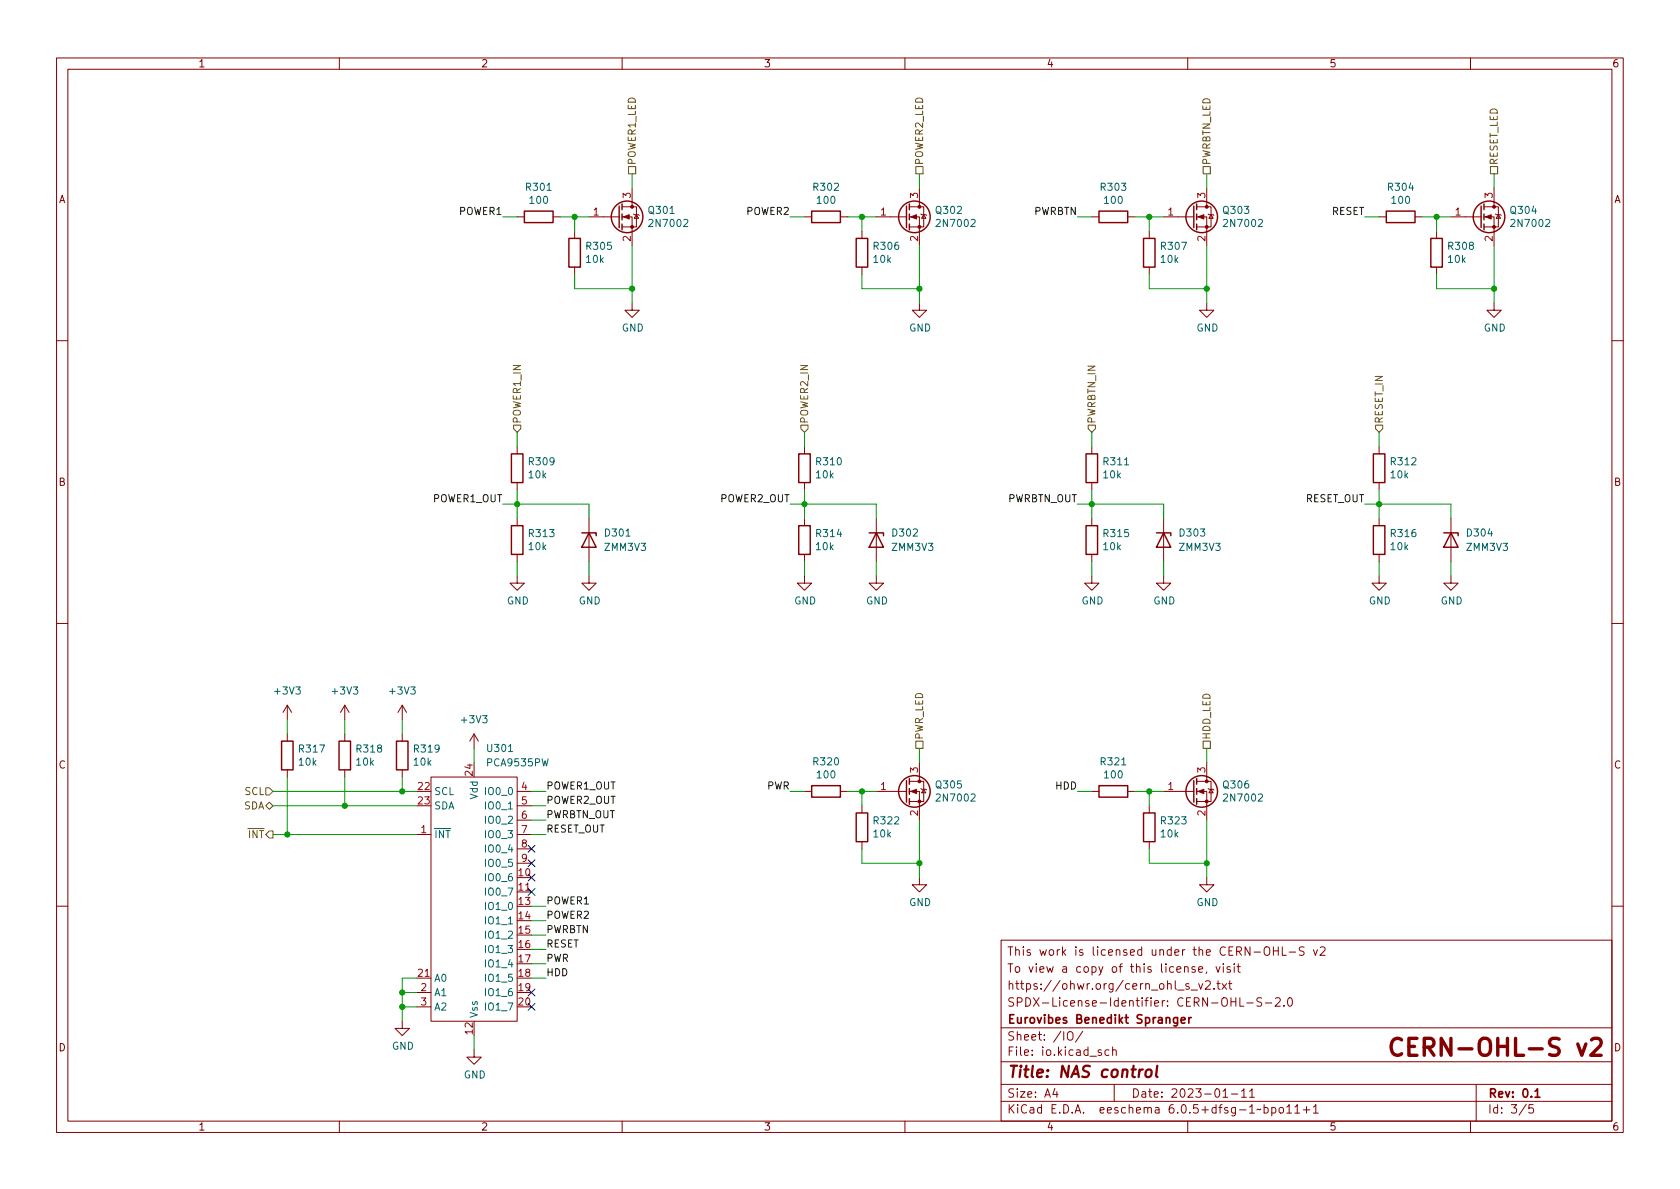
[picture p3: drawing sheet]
<svg xmlns="http://www.w3.org/2000/svg" width="297mm" height="210mm" viewBox="0 0 297 210" stroke-linecap="round" stroke-linejoin="round" font-family="sans-serif">
<g fill="none" stroke="#840000" stroke-width=".18">
<path d="M10 10.2h277v190.1h-277zM12 12.2h273v186.1h-273zM60 10.2v2M110 10.2v2M160 10.2v2M210 10.2v2M260 10.2v2M91.4 38.3h1.3M97.8 38.3h1.3M104.1 38.3h5.4M110 38.3h1.8v5.1M110 36.6h2.5v3.5h-2.5"/>
<path d="M111.8 33.3v3.3M112 37.8l.1 .2h.8l.1 .1M112.5 38l.4 .6h-.8zM142.2 38.3h1.3M148.6 38.3h1.3M154.9 38.3h5.4M160.8 38.3h1.8v5.1M160.8 36.6h2.5v3.5h-2.5M162.6 33.3v3.3M162.8 37.8l.1 .2h.8l.1 .1M163.3 38l.4 .6h-.8zM193 38.3h1.3"/>
<path d="M199.4 38.3h1.3M205.7 38.3h5.4M211.6 38.3h1.8v5.1M211.6 36.6h2.5v3.5h-2.5M213.4 33.3v3.3M213.6 37.8l.1 .2h.8l.1 .1M214.1 38l.4 .6h-.8zM243.8 38.3h1.3M250.2 38.3h1.3M256.5 38.3h5.4M262.4 38.3h1.8v5.1M262.4 36.6h2.5v3.5h-2.5"/>
<path d="M264.2 33.3v3.3M264.4 37.8l.1 .2h.8l.1 .1M264.9 38l.4 .6h-.8zM101.6 40.9v1.3M101.6 47.2v1.3M111.8 53.6v1.3h1.2l-1.2 1.2-1.3-1.2h1.3M152.4 40.9v1.3M152.4 47.2v1.3M162.6 53.6v1.3h1.2l-1.2 1.2-1.3-1.2h1.3M203.2 40.9v1.3M203.2 47.2v1.3M213.4 53.6v1.3h1.2l-1.2 1.2-1.3-1.2h1.3"/>
<path d="M254 40.9v1.3M254 47.2v1.3M264.2 53.6v1.3h1.2l-1.2 1.2-1.3-1.2h1.3M10 60.2h2M91.4 79v1.3M142.2 79v1.3M193 79v1.3M243.8 79v1.3M285 60.2h2M91.4 85.3v1.3M91.4 91.7v1.3M91.4 98v1.3"/>
<path d="M104.1 91.7v7.6M142.2 85.3v1.3M142.2 91.7v1.3M142.2 98v1.3M154.9 91.7v7.6M193 85.3v1.3M193 91.7v1.3M193 98v1.3M205.7 91.7v7.6M243.8 85.3v1.3M243.8 91.7v1.3M243.8 98v1.3"/>
<path d="M256.5 91.7v7.6M10 110.2h2M91.4 101.8v1.3h1.3l-1.3 1.3-1.2-1.3h1.2M104.1 101.8v1.3h1.3l-1.3 1.3-1.2-1.3h1.2M142.2 101.8v1.3h1.3l-1.3 1.3-1.2-1.3h1.2M154.9 101.8v1.3h1.3l-1.3 1.3-1.2-1.3h1.2M193 101.8v1.3h1.3l-1.3 1.3-1.2-1.3h1.2M205.7 101.8v1.3h1.3l-1.3 1.3-1.2-1.3h1.2M243.8 101.8v1.3h1.3l-1.3 1.3-1.2-1.3h1.2M256.5 101.8v1.3h1.3l-1.3 1.3-1.2-1.3h1.2M285 110.2h2M50.8 124.7l-.8 1.3"/>
<path d="M50.8 124.7v2.5M50.8 129.8v1.3M50.8 136.1v1.3M50.8 124.7l.8 1.3M61 124.7l-.8 1.3M61 124.7v2.5M61 129.8v1.3M61 136.1v1.3M61 124.7l.7 1.3M71.1 124.7l-.7 1.3M71.1 124.7v2.5M71.1 129.8v1.3"/>
<path d="M71.1 136.1v1.3M71.1 124.7l.8 1.3M76.2 137.4h15.2v43.2h-15.2zM83.8 129.8l-.7 1.3M83.8 129.8v2.5M83.8 129.8l.8 1.3M91.4 139.9h2.6M142.2 139.9h1.3M148.6 139.9h1.3M154.9 139.9h5.4M160.8 139.9h1.8v5.1M160.8 138.2h2.5v3.5h-2.5"/>
<path d="M162.6 134.9v3.3M162.8 139.4l.1 .2h.8l.1 .1M163.3 139.6l.4 .6h-.8zM193 139.9h1.3M199.4 139.9h1.3M205.7 139.9h5.4M211.6 139.9h1.8v5.1M211.6 138.2h2.5v3.5h-2.5M213.4 134.9v3.3M213.6 139.4l.1 .2h.8l.1 .1M214.1 139.6l.4 .6h-.8zM73.7 147.6h2.5"/>
<path d="M91.4 147.6h2.6M91.4 157.7h2.6M91.4 142.5h2.6M91.4 145h2.6M91.4 150.1h2.6M91.4 152.6h2.6M152.4 142.5v1.3M152.4 148.8v1.3M162.6 155.2v1.3h1.2l-1.2 1.2-1.3-1.2h1.3M203.2 142.5v1.3M203.2 148.8v1.3M213.4 155.2v1.3h1.2l-1.2 1.2-1.3-1.2h1.3"/>
<path d="M10 160.2h2M73.7 175.5h2.5M73.7 173h2.5M73.7 178h2.5M177 166.3h108v32h-108zM210.2 174l-.3-.1-.3 .2 .1 .3 .5 .1v.4h-.6M210.6 175.1h1.1M211.3 171l-.4-.1-.2 .2 .1 .3 .5 .1v.4h-.6M211.9 173.9l.4 1 .3-1M211.9 171.4l.7-.1v-.3l-.5-.1-.2 .2 .1 .8h.6M213.1 173.6l.6-.2 .2 .2 .1 .3-.9 1h.9M213.4 171.9l-.2 .2"/>
<path d="M214.6 174.8v.1M215 170.9l.4 1 .3-1M215.1 173.9h.6M215.4 173.4v1.3l.3 .2M216.1 173.9l.8 1M216.3 170.4v.2M216.3 170.9v1M216.9 173.9l-.8 1M217.2 173.9h.6M217.4 173.4v1.3l.4 .2M217.5 171l-.4-.1-.2 .2 .1 .3 .5 .1v.4h-.6M218.2 170.4v.2"/>
<path d="M218.2 170.9v1M218.7 170.9h.6M218.9 170.4v1.3l.4 .2M219.2 176.4v1.5h.7M220.4 177.4h1.2M223.1 176.5l-.6-.1-.2 .2v.4l.6 .3 .2 .3-.3 .3h-.6M223.6 167.6a.5 .5 0 0 1 .6-.2 .5 .5 0 0 1 .3 .5v.5a.5 .5 0 0 1-.5 .6 .5 .5 0 0 1-.5-.6zM223.7 177.4h1.2M225.1 167.4v1.5M225.1 168.1h.9M225.5 176.6l.6-.2 .2 .2 .1 .3-1 1h1M226 167.4v1.5"/>
<path d="M226.7 167.4v1.5h.7M227 177.8v.1M227.8 176.6l.2-.2a.81 .81 0 0 1 .6 .7 .81 .81 0 0 1-.3 .8h-.2a.81 .81 0 0 1-.3-1.3zM227.9 168.4h1.2M230.6 167.5l-.6-.1-.2 .2v.4l.6 .3 .2 .3-.3 .3h-.6M232.2 167.9l.4 1 .3-1M233.4 167.6l.6-.2 .2 .2 .1 .3-.9 1h.9M285 160.2h2M60 198.3v2M71.1 180.6v1.3h1.3l-1.3 1.2-1.3-1.2h1.3M83.8 185.7v1.2h1.3l-1.3 1.3-1.3-1.3h1.3M110 198.3v2"/>
<path d="M160 198.3v2M177 194.8h108M177 191.8h108M177 187.8h108M177 181.8h108M186.5 192.5l-.4 1h1M186.9 193v1M188.8 182.6a.5 .5 0 0 1 .6-.2 .5 .5 0 0 1 .3 .5v.5a.5 .5 0 0 1-.5 .6 .5 .5 0 0 1-.5-.6zM191.4 182.4l-1.3 1.9M194.7 185.7l-.3-.1-.3 .2 .1 .3 .5 .1v.4h-.6M196.1 185.7l-.5-.1-.2 .3v.4l.1 .3h.6M196.7 185.8l.2-.2 .4 .1 .1 .9"/>
<path d="M196.7 185.1v1.5M197 191.8v3M210 198.3v2M216.2 193l.4-.5v1.5M216.2 194h.9M217.7 193.5h1.2M219.5 193l.4-.5v1.5M219.5 194h.9M220.9 193l.5-.5v1.5M220.9 194h.9M223.5 195.9l.4-.1 .3 .3v.4l-.1 .3h-.6M223.5 195.3v1.5"/>
<path d="M224.9 195.9l.4-.1 .3 .3v.4l-.2 .3h-.5M224.9 195.8v1.5M226.3 195.9l.3-.1 .3 .3v.4l-.3 .3h-.3l-.2-.3v-.4zM227.5 195.8l.4-.5v1.5M227.5 196.8h.9M228.9 195.8l.5-.5v1.5M228.9 196.8h.9M230.4 196.3h1.2M231 195.7v1.1M232.2 195.8l.4-.5v1.5M232.2 196.8h.9M260 198.3v2"/>
<path d="M261 191.8v6.5M269.9 195.3l-1.3 1.9M271.1 195.3h-.7l-.1 .7 .2-.1 .5 .1 .2 .2-.1 .5-.2 .1-.6-.1"/>
</g>
<path d="M208.2 179.9v1.2l-.3 .3h-.3M210.2 179.9v1M210.6 179.9l-.3 .1-.1 .2M208.2 180l-.4-.1-.3 .3v.4l.1 .3h.6M208.8 180.4l.8-.1-.1-.3-.4-.1-.3 .2 .1 .8h.6M271.4 193l.4-.5v1.5M271.4 194h.9" fill="none" stroke="#840000" stroke-width=".3"/>
<path d="M202.7 189.3a.52 .52 0 0 1 .5-.2 .52 .52 0 0 1 .4 .4v.6a.55 .55 0 0 1-.6 .4 .55 .55 0 0 1-.5-.4zM204.6 188.5l-.2 1.7 .3 .3" fill="none" stroke="#840000" stroke-width=".4"/>
<path d="M279 184.6l.7 2 .7-2M281.4 183.9l.4-.3h.7a.81 .81 0 0 1 .5 1.3l-1.8 1.7h1.9" fill="none" stroke="#840000" stroke-width=".6"/>
<g fill="none" stroke="#840000" stroke-width=".25">
<path d="M92.7 37.3h5.1v2.1h-5.1zM109.5 36.4v3.9M110 36.1v1M110 37.8v1.1M110 39.6v1M143.5 37.3h5.1v2.1h-5.1zM160.3 36.4v3.9M160.8 36.1v1M160.8 37.8v1.1M160.8 39.6v1M194.3 37.3h5.1v2.1h-5.1zM211.1 36.4v3.9"/>
<path d="M211.6 36.1v1M211.6 37.8v1.1M211.6 39.6v1M245.1 37.3h5.1v2.1h-5.1zM261.9 36.4v3.9M262.4 36.1v1M262.4 37.8v1.1M262.4 39.6v1M100.6 42.2h2v5h-2zM151.4 42.2h2v5h-2zM202.2 42.2h2v5h-2zM253 42.2h2v5h-2z"/>
<path d="M90.4 93h2.1v5h-2.1zM90.4 80.3h2.1v5h-2.1zM102.9 94.2h2.5v.5M104.1 94.2l1.3 2.6h-2.5zM141.2 93h2.1v5h-2.1zM141.2 80.3h2.1v5h-2.1zM153.7 94.2h2.5v.5M154.9 94.2l1.3 2.6h-2.5zM192 93h2.1v5h-2.1zM192 80.3h2.1v5h-2.1zM204.5 94.2h2.5v.5M205.7 94.2l1.3 2.6h-2.5z"/>
<path d="M242.8 80.3h2.1v5h-2.1zM242.8 93h2.1v5h-2.1zM255.3 94.2h2.5v.5M256.5 94.2l1.3 2.6h-2.5zM49.8 131.1h2v5h-2zM59.9 131.1h2.1v5h-2.1zM70.1 131.1h2v5h-2zM143.5 138.9h5.1v2.1h-5.1zM160.3 138v3.9M160.8 137.7v1M160.8 139.4v1.1M194.3 138.9h5.1v2.1h-5.1z"/>
<path d="M211.1 138v3.9M211.6 137.7v1M211.6 139.4v1.1M151.4 143.8h2v5h-2zM160.8 141.2v1M202.2 143.8h2v5h-2zM211.6 141.2v1"/>
<circle cx="110.9" cy="38.3" r="2.79"/>
<circle cx="161.7" cy="38.3" r="2.79"/>
<circle cx="212.5" cy="38.3" r="2.79"/>
<circle cx="263.3" cy="38.3" r="2.79"/>
<circle cx="161.7" cy="139.9" r="2.79"/>
<circle cx="212.5" cy="139.9" r="2.79"/>
</g>
<g fill="#840000" stroke="#840000" stroke-width=".18">
<path d="M211.8 38.3l1.1-.3v.7z"/>
<path d="M161 139.9l1.1-.3v.7z"/>
<path d="M110.2 38.3l1.1-.3v.7z"/>
<path d="M262.6 38.3l1.1-.3v.7z"/>
<path d="M161 38.3l1.1-.3v.7z"/>
<path d="M211.8 139.9l1.1-.3v.7z"/>
<circle cx="213.4" cy="40.1" r=".25"/>
<circle cx="213.4" cy="36.6" r=".25"/>
<circle cx="162.6" cy="141.7" r=".25"/>
<circle cx="162.6" cy="138.2" r=".25"/>
<circle cx="111.8" cy="40.1" r=".25"/>
<circle cx="111.8" cy="36.6" r=".25"/>
<circle cx="264.2" cy="40.1" r=".25"/>
<circle cx="264.2" cy="36.6" r=".25"/>
<circle cx="162.6" cy="40.1" r=".25"/>
<circle cx="162.6" cy="36.6" r=".25"/>
<circle cx="213.4" cy="141.7" r=".25"/>
<circle cx="213.4" cy="138.2" r=".25"/>
</g>
<g fill="none" stroke="#725600" stroke-width=".18">
<path d="M111.1 29.5h1.3v1.2h-1.3zM161.9 29.5h1.3v1.2h-1.3zM212.7 29.5h1.3v1.2h-1.3zM263.5 29.5h1.3v1.2h-1.3zM90.8 75.2h1.3v.6l-.7 .6-.6-.6zM141.6 75.2h1.3v.6l-.7 .6-.6-.6zM192.4 75.2h1.3v.6l-.7 .6-.6-.6zM243.2 75.2h1.3v.6l-.7 .6-.6-.6zM47 139.3h.6l.7 .6-.7 .7h-.6zM161.9 131.1h1.3v1.2h-1.3zM212.7 131.1h1.3v1.2h-1.3zM47.6 146.9h.7v1.3h-.7l-.6-.6z"/>
<path d="M47.6 141.9l.7 .6-.7 .6-.6-.6z"/>
</g>
<g fill="none" stroke="#009600" stroke-width=".18">
<path d="M88.9 38.3h2.5M99.1 38.3h5M101.6 38.3v2.6M111.8 30.7v2.6M139.7 38.3h2.5M149.9 38.3h5M152.4 38.3v2.6M162.6 30.7v2.6M190.5 38.3h2.5M200.7 38.3h5M203.2 38.3v2.6M213.4 30.7v2.6"/>
<path d="M241.3 38.3h2.5M251.5 38.3h5M254 38.3v2.6M264.2 30.7v2.6M101.6 48.5v2.5h10.2M111.8 43.4v10.2M152.4 48.5v2.5h10.2M162.6 43.4v10.2M203.2 48.5v2.5h10.2M213.4 43.4v10.2M254 48.5v2.5h10.2M264.2 43.4v10.2"/>
<path d="M91.4 76.4v2.6M142.2 76.4v2.6M193 76.4v2.6M243.8 76.4v2.6M88.9 89.1h15.2v2.6M91.4 86.6v5.1M91.4 99.3v2.5M104.1 99.3v2.5M139.7 89.1h15.2v2.6M142.2 86.6v5.1M142.2 99.3v2.5M154.9 99.3v2.5"/>
<path d="M190.5 89.1h15.2v2.6M193 86.6v5.1M193 99.3v2.5M205.7 99.3v2.5M241.3 89.1h15.2v2.6M243.8 86.6v5.1M243.8 99.3v2.5M256.5 99.3v2.5M48.3 139.9h25.4M50.8 127.2v2.6M50.8 137.4v10.2M61 127.2v2.6"/>
<path d="M61 137.4v5.1M71.1 127.2v2.6M71.1 137.4v2.5M83.8 132.3v2.6M94 139.9h2.5M139.7 139.9h2.5M149.9 139.9h5M152.4 139.9v2.6M162.6 132.3v2.6M190.5 139.9h2.5M200.7 139.9h5M203.2 139.9v2.6"/>
<path d="M213.4 132.3v2.6M48.3 147.6h25.4M48.3 142.5h25.4M94 147.6h2.5M94 142.5h2.5M94 145h2.5M152.4 150.1v2.5h10.2M162.6 145v10.2M203.2 150.1v2.5h10.2M213.4 145v10.2M71.1 175.5h2.6M71.1 178h2.6"/>
<path d="M73.7 173h-2.6v7.6M94 162.8h2.5M94 160.3h2.5M94 165.3h2.5M94 173h2.5M94 170.4h2.5M94 167.9h2.5M83.8 183.1v2.6"/>
</g>
<path d="M93.4 154.6l1.2 1.2M93.4 157.1l1.2 1.2M93.4 152l1.2 1.3M93.4 149.5l1.2 1.2M94.6 154.6l-1.2 1.2M94.6 157.1l-1.2 1.2M94.6 152l-1.2 1.3M94.6 149.5l-1.2 1.2M93.4 174.9l1.2 1.2M93.4 177.4l1.2 1.3M94.6 174.9l-1.2 1.2M94.6 177.4l-1.2 1.3" fill="none" stroke="#000084" stroke-width=".18"/>
<g fill="#009600" stroke="#009600" stroke-width=".18">
<circle cx="193" cy="89.1" r=".46"/>
<circle cx="203.2" cy="38.3" r=".46"/>
<circle cx="50.8" cy="147.6" r=".46"/>
<circle cx="71.1" cy="175.5" r=".46"/>
<circle cx="61" cy="142.5" r=".46"/>
<circle cx="71.1" cy="139.9" r=".46"/>
<circle cx="71.1" cy="178" r=".46"/>
<circle cx="152.4" cy="38.3" r=".46"/>
<circle cx="111.8" cy="51" r=".46"/>
<circle cx="162.6" cy="51" r=".46"/>
<circle cx="101.6" cy="38.3" r=".46"/>
<circle cx="213.4" cy="152.6" r=".46"/>
<circle cx="152.4" cy="139.9" r=".46"/>
<circle cx="162.6" cy="152.6" r=".46"/>
<circle cx="203.2" cy="139.9" r=".46"/>
<circle cx="264.2" cy="51" r=".46"/>
<circle cx="213.4" cy="51" r=".46"/>
<circle cx="254" cy="38.3" r=".46"/>
<circle cx="243.8" cy="89.1" r=".46"/>
<circle cx="91.4" cy="89.1" r=".46"/>
<circle cx="142.2" cy="89.1" r=".46"/>
</g>
<text font-size="4.2" fill="#840000" x="245" y="186.8">CERN-OHL-S v2</text>
<text font-size="2.8" fill="#840000" x="178" y="190.6">Title: NAS control</text>
<g font-size="2.1" fill="#840000">
<text x="178" y="172">To view a copy of this license, visit</text>
<text x="178" y="169">This work is licensed under the CERN-OHL-S v2</text>
<text x="178" y="178">SPDX-License-Identifier: CERN-OHL-S-2.0</text>
<text x="178" y="175">https://ohwr.org/cern_ohl_s_v2.txt</text>
<text x="178" y="184">Sheet: /IO/</text>
<text x="178" y="181">Eurovibes Benedikt Spranger</text>
<text x="178" y="186.7">File: io.kicad_sch</text>
<text x="178" y="196.9">KiCad E.D.A. eeschema 6.0.5+dfsg-1~bpo11+1</text>
<text x="178" y="194.1">Size: A4</text>
<text x="200" y="194.1">Date: 2023-01-11</text>
<text x="263" y="194.1">Rev: 0.1</text>
<text x="263" y="196.9">Id: 3/5</text>
</g>
<g font-size="1.8" fill="#840000">
<text x="35" y="11.9">1</text>
<text x="85" y="11.9">2</text>
<text x="135" y="11.9">3</text>
<text x="185" y="11.9">4</text>
<text x="235" y="11.9">5</text>
<text x="285" y="11.9">6</text>
<text x="10.3" y="35.9">A</text>
<text x="285.3" y="35.9">A</text>
<text x="10.3" y="85.9">B</text>
<text x="285.3" y="85.9">B</text>
<text x="10.3" y="135.9">C</text>
<text x="285.3" y="135.9">C</text>
<text x="10.3" y="185.9">D</text>
<text x="285.3" y="185.9">D</text>
<text x="35" y="199.9">1</text>
<text x="85" y="199.9">2</text>
<text x="135" y="199.9">3</text>
<text x="185" y="199.9">4</text>
<text x="235" y="199.9">5</text>
<text x="285" y="199.9">6</text>
</g>
<g font-size="1.8" fill="#725600">
<text x="112.4" y="29.3" transform="rotate(-90 112.4 29.3)">POWER1_LED</text>
<text x="163.2" y="29.3" transform="rotate(-90 163.2 29.3)">POWER2_LED</text>
<text x="214" y="29.3" transform="rotate(-90 214 29.3)">PWRBTN_LED</text>
<text x="264.8" y="29.3" transform="rotate(-90 264.8 29.3)">RESET_LED</text>
<text x="92.1" y="75" transform="rotate(-90 92.1 75)">POWER1_IN</text>
<text x="142.9" y="75" transform="rotate(-90 142.9 75)">POWER2_IN</text>
<text x="193.7" y="75" transform="rotate(-90 193.7 75)">PWRBTN_IN</text>
<text x="244.5" y="75" transform="rotate(-90 244.5 75)">RESET_IN</text>
<text x="163.2" y="130.9" transform="rotate(-90 163.2 130.9)">PWR_LED</text>
<text x="214" y="130.9" transform="rotate(-90 214 130.9)">HDD_LED</text>
<text x="43.1" y="143.1">SDA</text>
<text x="43.3" y="140.6">SCL</text>
<text x="42.6" y="148.2">~{INT}</text>
</g>
<g font-size="1.8" fill="#006464">
<text x="93.1" y="33.7">R301</text>
<text x="143.9" y="33.7">R302</text>
<text x="194.7" y="33.7">R303</text>
<text x="245.5" y="33.7">R304</text>
<text x="93.8" y="36">100</text>
<text x="114.8" y="37.8">Q301</text>
<text x="115.1" y="40.1">2N7002</text>
<text x="144.6" y="36">100</text>
<text x="165.6" y="37.8">Q302</text>
<text x="165.9" y="40.1">2N7002</text>
<text x="195.4" y="36">100</text>
<text x="216.4" y="37.8">Q303</text>
<text x="216.7" y="40.1">2N7002</text>
<text x="246.2" y="36">100</text>
<text x="267.2" y="37.8">Q304</text>
<text x="267.5" y="40.1">2N7002</text>
<text x="103.7" y="46.5">10k</text>
<text x="103.8" y="44.2">R305</text>
<text x="154.5" y="46.5">10k</text>
<text x="154.6" y="44.2">R306</text>
<text x="205.3" y="46.5">10k</text>
<text x="205.4" y="44.2">R307</text>
<text x="256.1" y="46.5">10k</text>
<text x="256.2" y="44.2">R308</text>
<text x="109.9" y="58.6">GND</text>
<text x="160.7" y="58.6">GND</text>
<text x="211.5" y="58.6">GND</text>
<text x="262.3" y="58.6">GND</text>
<text x="93.6" y="82.3">R309</text>
<text x="144.4" y="82.3">R310</text>
<text x="195.2" y="82.3">R311</text>
<text x="246" y="82.3">R312</text>
<text x="93.5" y="84.6">10k</text>
<text x="144.3" y="84.6">10k</text>
<text x="195.1" y="84.6">10k</text>
<text x="245.9" y="84.6">10k</text>
<text x="93.6" y="95">R313</text>
<text x="107.1" y="94.9">D301</text>
<text x="144.4" y="95">R314</text>
<text x="157.9" y="94.9">D302</text>
<text x="195.2" y="95">R315</text>
<text x="208.7" y="94.9">D303</text>
<text x="246" y="95">R316</text>
<text x="259.5" y="94.9">D304</text>
<text x="93.5" y="97.3">10k</text>
<text x="107" y="97.4">ZMM3V3</text>
<text x="144.3" y="97.3">10k</text>
<text x="157.8" y="97.4">ZMM3V3</text>
<text x="195.1" y="97.3">10k</text>
<text x="208.6" y="97.4">ZMM3V3</text>
<text x="245.9" y="97.3">10k</text>
<text x="259.4" y="97.4">ZMM3V3</text>
<text x="89.6" y="106.9">GND</text>
<text x="102.3" y="106.9">GND</text>
<text x="140.4" y="106.9">GND</text>
<text x="153.1" y="106.9">GND</text>
<text x="191.2" y="106.9">GND</text>
<text x="203.9" y="106.9">GND</text>
<text x="242" y="106.9">GND</text>
<text x="254.7" y="106.9">GND</text>
<text x="48.7" y="122.8">+3V3</text>
<text x="58.9" y="122.8">+3V3</text>
<text x="69" y="122.8">+3V3</text>
<text x="81.7" y="127.9">+3V3</text>
<text x="52.9" y="135.4">10k</text>
<text x="53" y="133.1">R317</text>
<text x="63.1" y="135.4">10k</text>
<text x="63.2" y="133.1">R318</text>
<text x="73.2" y="135.4">10k</text>
<text x="73.3" y="133.1">R319</text>
<text x="86.3" y="135.5">PCA9535PW</text>
<text x="86.3" y="133">U301</text>
<text x="143.9" y="135.3">R320</text>
<text x="144.6" y="137.6">100</text>
<text x="194.7" y="135.3">R321</text>
<text x="195.4" y="137.6">100</text>
<text x="76.7" y="140.6">SCL</text>
<text x="76.7" y="143.1">SDA</text>
<text x="84.5" y="141.3" transform="rotate(-90 84.5 141.3)">Vdd</text>
<text x="86.1" y="140.6">IO0_0</text>
<text x="86.1" y="143.1">IO0_1</text>
<text x="165.6" y="139.4">Q305</text>
<text x="165.9" y="141.7">2N7002</text>
<text x="216.4" y="139.4">Q306</text>
<text x="216.7" y="141.7">2N7002</text>
<text x="76.7" y="148.2">~{INT}</text>
<text x="86.1" y="145.7">IO0_2</text>
<text x="86.1" y="148.2">IO0_3</text>
<text x="154.5" y="148.1">10k</text>
<text x="154.6" y="145.8">R322</text>
<text x="205.3" y="148.1">10k</text>
<text x="205.4" y="145.8">R323</text>
<text x="86.1" y="155.8">IO0_6</text>
<text x="86.1" y="150.7">IO0_4</text>
<text x="86.1" y="153.3">IO0_5</text>
<text x="86.1" y="158.4">IO0_7</text>
<text x="86.1" y="160.9">IO1_0</text>
<text x="160.7" y="160.2">GND</text>
<text x="211.5" y="160.2">GND</text>
<text x="86.1" y="163.4">IO1_1</text>
<text x="86.1" y="166">IO1_2</text>
<text x="76.7" y="173.6">A0</text>
<text x="86.1" y="168.5">IO1_3</text>
<text x="86.1" y="171.1">IO1_4</text>
<text x="86.1" y="173.6">IO1_5</text>
<text x="76.7" y="176.1">A1</text>
<text x="76.7" y="178.7">A2</text>
<text x="86.1" y="176.1">IO1_6</text>
<text x="86.1" y="178.7">IO1_7</text>
<text x="69.3" y="185.6">GND</text>
<text x="84.5" y="180.1" transform="rotate(-90 84.5 180.1)">Vss</text>
<text x="82" y="190.7">GND</text>
</g>
<g font-size="1.8" fill="#a90000">
<text x="111.5" y="35" transform="rotate(-90 111.5 35)">3</text>
<text x="162.3" y="35" transform="rotate(-90 162.3 35)">3</text>
<text x="213.1" y="35" transform="rotate(-90 213.1 35)">3</text>
<text x="263.9" y="35" transform="rotate(-90 263.9 35)">3</text>
<text x="104.9" y="38.1">1</text>
<text x="155.7" y="38.1">1</text>
<text x="206.5" y="38.1">1</text>
<text x="257.3" y="38.1">1</text>
<text x="111.5" y="42.7" transform="rotate(-90 111.5 42.7)">2</text>
<text x="162.3" y="42.7" transform="rotate(-90 162.3 42.7)">2</text>
<text x="213.1" y="42.7" transform="rotate(-90 213.1 42.7)">2</text>
<text x="263.9" y="42.7" transform="rotate(-90 263.9 42.7)">2</text>
<text x="83.6" y="137.1" transform="rotate(-90 83.6 137.1)">24</text>
<text x="162.3" y="136.6" transform="rotate(-90 162.3 136.6)">3</text>
<text x="213.1" y="136.6" transform="rotate(-90 213.1 136.6)">3</text>
<text x="73.9" y="139.7">22</text>
<text x="73.9" y="142.2">23</text>
<text x="92.2" y="139.7">4</text>
<text x="92.2" y="142.2">5</text>
<text x="155.7" y="139.7">1</text>
<text x="206.5" y="139.7">1</text>
<text x="74.4" y="147.3">1</text>
<text x="92.2" y="144.8">6</text>
<text x="92.2" y="147.3">7</text>
<text x="92.2" y="149.9">8</text>
<text x="162.3" y="144.3" transform="rotate(-90 162.3 144.3)">2</text>
<text x="213.1" y="144.3" transform="rotate(-90 213.1 144.3)">2</text>
<text x="91.7" y="154.9">10</text>
<text x="92.2" y="152.4">9</text>
<text x="91.7" y="157.5">11</text>
<text x="91.7" y="160">13</text>
<text x="91.7" y="162.6">14</text>
<text x="91.7" y="165.1">15</text>
<text x="91.7" y="167.6">16</text>
<text x="73.9" y="172.7">21</text>
<text x="91.7" y="170.2">17</text>
<text x="91.7" y="172.7">18</text>
<text x="74.4" y="175.3">2</text>
<text x="74.4" y="177.8">3</text>
<text x="91.7" y="175.3">19</text>
<text x="91.7" y="177.8">20</text>
<text x="83.6" y="182.8" transform="rotate(-90 83.6 182.8)">12</text>
</g>
<g font-size="1.8" fill="#0f0f0f">
<text x="81.2" y="38">POWER1</text>
<text x="132" y="38">POWER2</text>
<text x="182.7" y="38">PWRBTN</text>
<text x="235.4" y="38">RESET</text>
<text x="76.5" y="88.8">POWER1_OUT</text>
<text x="127.3" y="88.8">POWER2_OUT</text>
<text x="178" y="88.8">PWRBTN_OUT</text>
<text x="230.7" y="88.8">RESET_OUT</text>
<text x="96.5" y="142.1">POWER2_OUT</text>
<text x="96.5" y="139.6">POWER1_OUT</text>
<text x="135.6" y="139.6">PWR</text>
<text x="186.7" y="139.6">HDD</text>
<text x="96.5" y="147.2">RESET_OUT</text>
<text x="96.5" y="144.7">PWRBTN_OUT</text>
<text x="96.5" y="159.9">POWER1</text>
<text x="96.5" y="162.5">POWER2</text>
<text x="96.5" y="165">PWRBTN</text>
<text x="96.5" y="167.5">RESET</text>
<text x="96.5" y="172.6">HDD</text>
<text x="96.5" y="170.1">PWR</text>
</g>
</svg>
